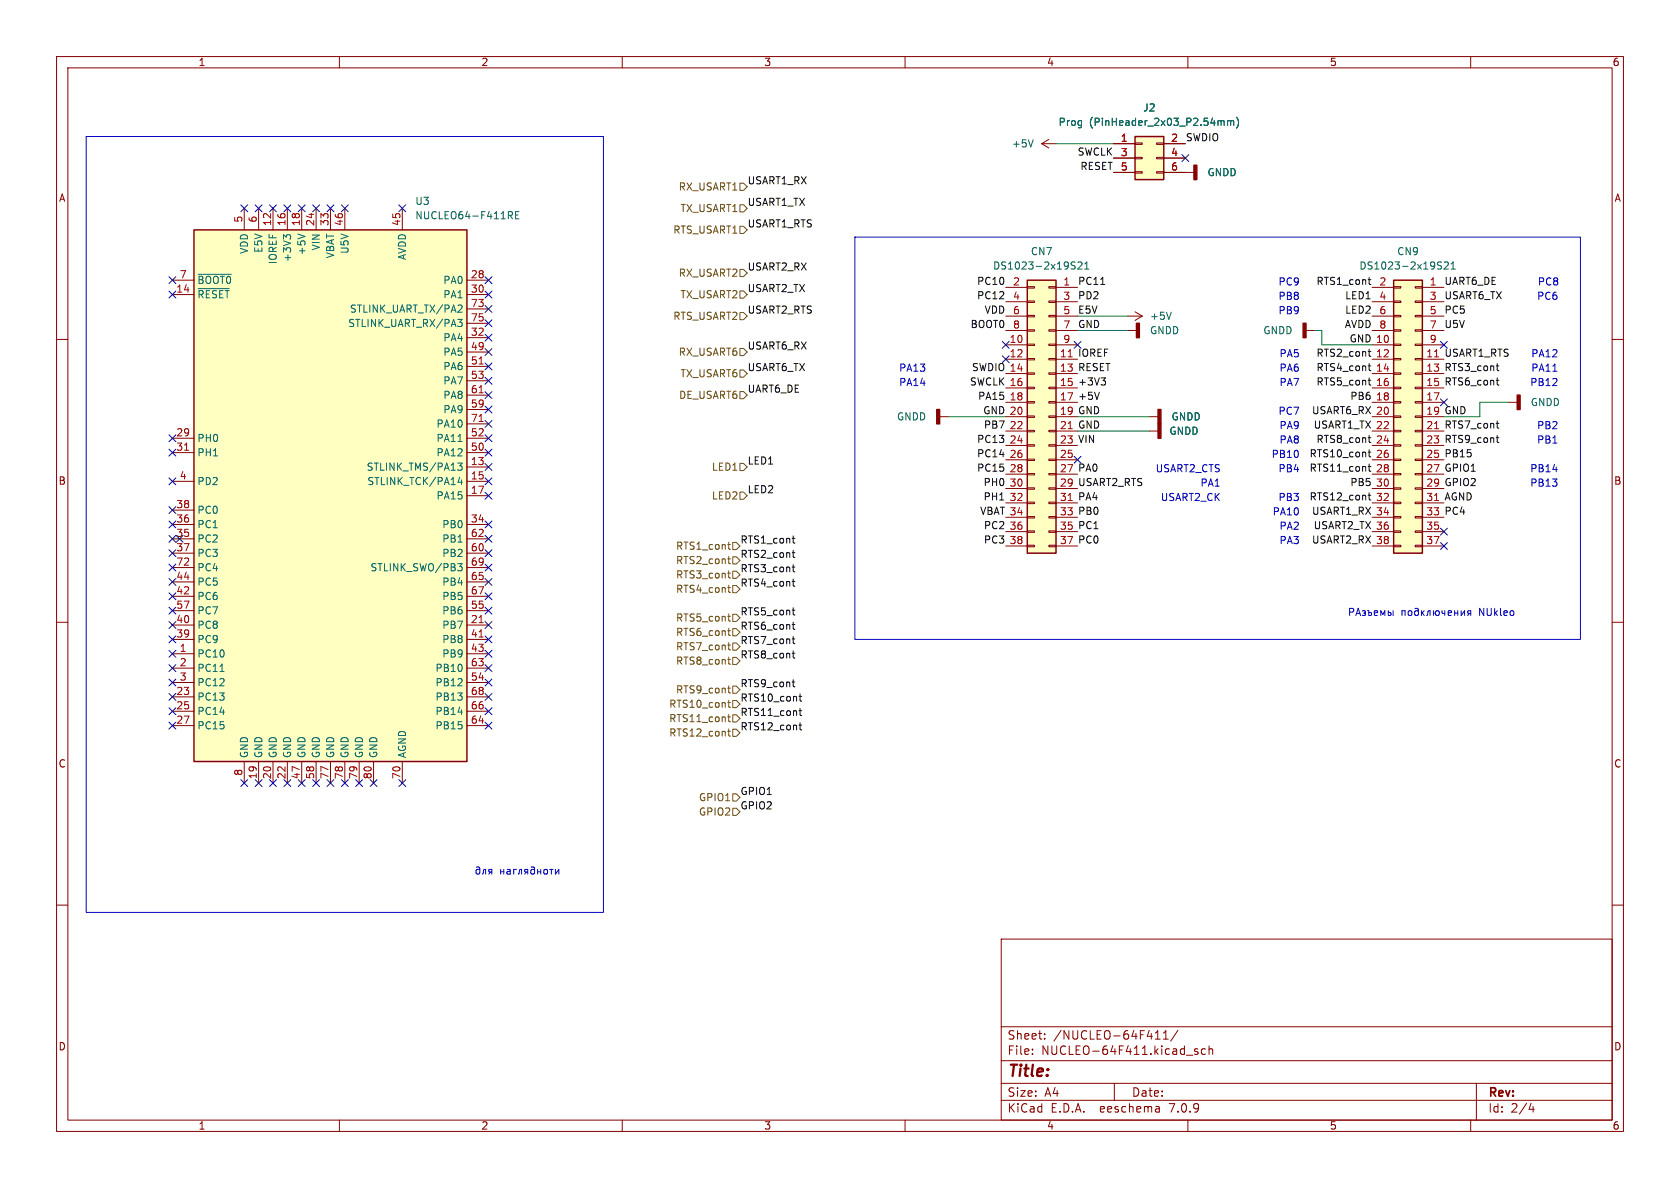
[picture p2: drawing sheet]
<svg xmlns="http://www.w3.org/2000/svg" width="297mm" height="210mm" viewBox="0 0 297 210" stroke-linecap="round" stroke-linejoin="round" font-family="sans-serif">
<g fill="none" stroke="#840000" stroke-width=".18">
<path d="M10 10h277v190h-277zM12 12h273v186h-273zM60 10v2M110 10v2M160 10v2M210 10v2M260 10v2M43.2 36.8v3.8M45.7 36.8v3.8M48.3 36.8v3.8M50.8 36.8v3.8M53.3 36.8v3.8"/>
<path d="M55.9 36.8v3.8M58.4 36.8v3.8M61 36.8v3.8M71.1 36.8v3.8M184.1 25.4h2.6M184.1 25.4l1.3 .8M185.4 24.6l-1.3 .8M196.8 25.4h3.9M196.8 30.5h3.9M196.8 27.9h3.9M200.7 30.4h1.2v.2h-1.2zM200.7 27.8h1.2v.3h-1.2z"/>
<path d="M200.7 25.3h1.2v.2h-1.2zM204.5 30.4h1.2v.2h-1.2zM204.5 27.8h1.2v.3h-1.2zM204.5 25.3h1.2v.2h-1.2zM205.7 25.4h3.8M205.7 30.5h5.4M205.7 27.9h3.8M10 60h2M30.5 52.1h3.8M30.5 49.5h3.8M82.5 52.1h3.9M82.5 49.5h3.9"/>
<path d="M82.5 59.7h3.9M82.5 54.6h3.9M82.5 57.2h3.9M177.8 58.4h3.8M177.8 50.8h3.8M177.8 53.3h3.8M177.8 55.9h3.8M181.6 58.3h1.3v.2h-1.3zM181.6 55.8h1.3v.2h-1.3zM181.6 53.2h1.3v.3h-1.3zM181.6 50.7h1.3v.2h-1.3zM185.4 58.3h1.3v.2h-1.3z"/>
<path d="M185.4 55.8h1.3v.2h-1.3zM185.4 53.2h1.3v.3h-1.3zM185.4 50.7h1.3v.2h-1.3zM186.7 58.4h3.8M186.7 50.8h3.8M186.7 53.3h3.8M186.7 55.9h3.8M199.4 58.4h1.5M199.4 55.9h2.5M200.7 55.1l1.2 .8M201.9 55.9l-1.2 .7M230.9 58.4h1.5"/>
<path d="M242.6 58.4h3.8M242.6 50.8h3.8M242.6 53.3h3.8M242.6 55.9h3.8M246.4 58.3h1.2v.2h-1.2zM246.4 55.8h1.2v.2h-1.2zM246.4 53.2h1.2v.3h-1.2zM246.4 50.7h1.2v.2h-1.2zM250.2 58.3h1.3v.2h-1.3zM250.2 55.8h1.3v.2h-1.3zM250.2 53.2h1.3v.3h-1.3zM250.2 50.7h1.3v.2h-1.3z"/>
<path d="M251.5 58.4h3.8M251.5 50.8h3.8M251.5 53.3h3.8M251.5 55.9h3.8M285 60h2M30.5 77.5h3.8M82.5 77.5h3.9M82.5 62.2h3.9M82.5 64.8h3.9M82.5 67.3h3.9M82.5 72.4h3.9M82.5 69.9h3.9"/>
<path d="M82.5 74.9h3.9M166.1 73.7h1.5M177.8 73.7h3.8M177.8 61h3.8M177.8 63.5h3.8M177.8 66h3.8M177.8 68.6h3.8M177.8 71.1h3.8M177.8 76.2h3.8M177.8 78.7h3.8M181.6 78.6h1.3v.3h-1.3zM181.6 76.1h1.3v.2h-1.3z"/>
<path d="M181.6 73.5h1.3v.3h-1.3zM181.6 71h1.3v.2h-1.3zM181.6 68.5h1.3v.2h-1.3zM181.6 65.9h1.3v.3h-1.3zM181.6 63.4h1.3v.2h-1.3zM181.6 60.8h1.3v.3h-1.3zM185.4 78.6h1.3v.3h-1.3zM185.4 76.1h1.3v.2h-1.3zM185.4 73.5h1.3v.3h-1.3zM185.4 71h1.3v.2h-1.3zM185.4 68.5h1.3v.2h-1.3zM185.4 65.9h1.3v.3h-1.3z"/>
<path d="M185.4 63.4h1.3v.2h-1.3zM185.4 60.8h1.3v.3h-1.3zM186.7 73.7h3.8M186.7 61h3.8M186.7 63.5h3.8M186.7 66h3.8M186.7 68.6h3.8M186.7 71.1h3.8M186.7 76.2h3.8M186.7 78.7h3.8M203.2 73.7h1.5M203.2 76.2h1.5"/>
<path d="M242.6 73.7h3.8M242.6 61h3.8M242.6 63.5h3.8M242.6 66h3.8M242.6 68.6h3.8M242.6 71.1h3.8M242.6 76.2h3.8M242.6 78.7h3.8M246.4 78.6h1.2v.3h-1.2zM246.4 76.1h1.2v.2h-1.2zM246.4 73.5h1.2v.3h-1.2zM246.4 71h1.2v.2h-1.2z"/>
<path d="M246.4 68.5h1.2v.2h-1.2zM246.4 65.9h1.2v.3h-1.2zM246.4 63.4h1.2v.2h-1.2zM246.4 60.8h1.2v.3h-1.2zM250.2 78.6h1.3v.3h-1.3zM250.2 76.1h1.3v.2h-1.3zM250.2 73.5h1.3v.3h-1.3zM250.2 71h1.3v.2h-1.3zM250.2 68.5h1.3v.2h-1.3zM250.2 65.9h1.3v.3h-1.3zM250.2 63.4h1.3v.2h-1.3zM250.2 60.8h1.3v.3h-1.3z"/>
<path d="M251.5 73.7h3.8M251.5 61h3.8M251.5 63.5h3.8M251.5 66h3.8M251.5 68.6h3.8M251.5 71.1h3.8M251.5 76.2h3.8M251.5 78.7h3.8M266.7 71.1h1.5M30.5 85.1h3.8M30.5 80h3.8M30.5 92.7h3.8"/>
<path d="M30.5 95.3h3.8M30.5 97.8h3.8M30.5 90.2h3.8M82.5 82.6h3.9M82.5 85.1h3.9M82.5 87.6h3.9M82.5 80h3.9M82.5 92.7h3.9M82.5 95.3h3.9M82.5 97.8h3.9M177.8 81.3h3.8M177.8 83.8h3.8"/>
<path d="M177.8 86.4h3.8M177.8 88.9h3.8M177.8 91.4h3.8M177.8 94h3.8M177.8 96.5h3.8M181.6 96.4h1.3v.2h-1.3zM181.6 93.9h1.3v.2h-1.3zM181.6 91.3h1.3v.3h-1.3zM181.6 88.8h1.3v.2h-1.3zM181.6 86.2h1.3v.3h-1.3zM181.6 83.7h1.3v.2h-1.3zM181.6 81.2h1.3v.2h-1.3z"/>
<path d="M185.4 96.4h1.3v.2h-1.3zM185.4 93.9h1.3v.2h-1.3zM185.4 91.3h1.3v.3h-1.3zM185.4 88.8h1.3v.2h-1.3zM185.4 86.2h1.3v.3h-1.3zM185.4 83.7h1.3v.2h-1.3zM185.4 81.2h1.3v.2h-1.3zM186.7 81.3h3.8M186.7 83.8h3.8M186.7 86.4h3.8M186.7 88.9h3.8M186.7 91.4h3.8"/>
<path d="M186.7 94h3.8M186.7 96.5h3.8M242.6 81.3h3.8M242.6 83.8h3.8M242.6 86.4h3.8M242.6 88.9h3.8M242.6 91.4h3.8M242.6 94h3.8M242.6 96.5h3.8M246.4 96.4h1.2v.2h-1.2zM246.4 93.9h1.2v.2h-1.2zM246.4 91.3h1.2v.3h-1.2z"/>
<path d="M246.4 88.8h1.2v.2h-1.2zM246.4 86.2h1.2v.3h-1.2zM246.4 83.7h1.2v.2h-1.2zM246.4 81.2h1.2v.2h-1.2zM250.2 96.4h1.3v.2h-1.3zM250.2 93.9h1.3v.2h-1.3zM250.2 91.3h1.3v.3h-1.3zM250.2 88.8h1.3v.2h-1.3zM250.2 86.2h1.3v.3h-1.3zM250.2 83.7h1.3v.2h-1.3zM250.2 81.2h1.3v.2h-1.3zM251.5 81.3h3.8"/>
<path d="M251.5 83.8h3.8M251.5 86.4h3.8M251.5 88.9h3.8M251.5 91.4h3.8M251.5 94h3.8M251.5 96.5h3.8M10 110h2M30.5 115.6h3.8M30.5 118.1h3.8M30.5 110.5h3.8M30.5 113h3.8M30.5 105.4h3.8"/>
<path d="M30.5 102.9h3.8M30.5 108h3.8M30.5 100.3h3.8M82.5 115.6h3.9M82.5 118.1h3.9M82.5 110.5h3.9M82.5 113h3.9M82.5 105.4h3.9M82.5 102.9h3.9M82.5 108h3.9M82.5 100.3h3.9M285 110h2"/>
<path d="M30.5 123.2h3.8M30.5 125.7h3.8M30.5 128.3h3.8M30.5 120.7h3.8M43.2 134.6v3.8M45.7 134.6v3.8M48.3 134.6v3.8M50.8 134.6v3.8M53.3 134.6v3.8M55.9 134.6v3.8M58.4 134.6v3.8M61 134.6v3.8"/>
<path d="M63.5 134.6v3.8M66 134.6v3.8M71.1 134.6v3.8M82.5 123.2h3.9M82.5 125.7h3.9M82.5 128.3h3.9M82.5 120.7h3.9M10 160h2M285 160h2M177 166h108v32h-108zM60 198v2M110 198v2"/>
<path d="M160 198v2M177 194.5h108M177 191.5h108M177 187.5h108M177 181.5h108M182.5 186.3v.1M182.5 185.5v.1M184.7 183.6v.1M184.7 182.8v.1M197 191.5v3M204.2 183.7h.9M204.5 182.4l.2-.2v1.5"/>
<path d="M204.9 195.7l.1 .9M205 196.5l-.2 .1M205 196h-.2M205.7 183.7h.8M205.7 182.6l.4-.4v1.5M208.2 182.1l-1.2 2M210 198v2M211.7 185.5l-.3-.1-.2 .2v.2l.5 .2v.3h-.5M213.1 185.5l-.4-.1-.3 .3v.4l.1 .2h.6M213.7 185.5l.3-.1 .3 .1 .1 .9M213.7 184.9v1.5M260 198v2"/>
<path d="M261 191.5v6.5M270.7 195l-.4 1.1h.9M271 195.6v1"/>
</g>
<g fill="#840000" stroke="#840000" stroke-width=".25">
<path d="M165.6 72.4h.5v2.5h-.5z"/>
<path d="M230.4 57.2h.5v2.5h-.5z"/>
<path d="M204.7 72.4h.5v2.5h-.5z"/>
<path d="M211.1 29.2h.5v2.6h-.5z"/>
<path d="M200.9 57.2h.5v2.5h-.5z"/>
<path d="M268.2 69.9h.5v2.5h-.5z"/>
<path d="M204.7 74.9h.5v2.6h-.5z"/>
</g>
<g fill="none" stroke="#006464" stroke-width=".18">
<path d="M89.9 37.4h.5l.2 .3-.1 .3-.6 .1M90.2 38.1l.4 .6M91.1 38h.5M91.7 37.4h-.6v1.3h.6M182.6 24.7l-.4 1.3M215.9 21.4h.5v.8M217 21.4l.4-.1 .2 .2M217 21.3v.9M217.6 21.5l.1-.2 .3 .1 .1 .8M217.6 21.5v.7M218.6 20.7a1.46 1.46 0 0 1 0 2M35 51h5.5"/>
<path d="M35 48.5h5.9M50.6 41.9l-.5-.4v.8M50.6 41.7l.2-.2h.3l.3 .2M52.6 41.4l1.3 .4M80.9 56.5h.8l-.4 .4 .3 .2 .1 .4-.2 .2h-.4M81.2 53.9l.4 .1 .1 .3-.8 .9h.8M189.6 46.9l.4 .1 .1 .3-.3 .3h-.3M189.6 46.3l.5 .1M190.6 46.4l.4-.1 .3 .4-.8 .9h.8M191.8 47.6h.7M191.8 46.7l.3-.4v1.3M207.1 55.2l-.5 1.3"/>
<path d="M254.4 46.9l.3 .1 .1 .3-.2 .3h-.3M254.4 46.3l.4 .1M255.3 46.4l.5-.1 .3 .4-.8 .9h.8M256.5 47.6h.8M256.5 46.7l.4-.4v1.3M81 78h.7M80.9 81.9h.8l-.4 .4 .3 .2v.5l-.1 .1h-.5M80.9 99.6h.8l-.4 .5 .3 .1 .1 .5-.2 .2h-.4M81.3 84.3l-.3 .9h.8M81.6 84.8v.9M38.9 118.7h.7"/>
</g>
<g fill="#ffffc2" stroke="#ffffc2" stroke-width=".18">
<path d="M181.6 49.5h5.1v48.3h-5.1z"/>
<path d="M34.3 40.6h48.2v94h-48.2z"/>
<path d="M200.7 24.1h5v7.7h-5z"/>
<path d="M246.4 49.5h5.1v48.3h-5.1z"/>
</g>
<path d="M200.7 24.1h5v7.7h-5zM34.3 40.6h48.2v94h-48.2zM181.6 49.5h5.1v48.3h-5.1zM246.4 49.5h5.1v48.3h-5.1z" fill="none" stroke="#840000" stroke-width=".25"/>
<g fill="none" stroke="#a90000" stroke-width=".18">
<path d="M32.6 79.6h.8M84.7 64.4h.7M84.7 69.4h.7M84.7 74.5h.7M188.8 63.1h.8M188.8 75.8h.8M243.5 72.1l.5-.1 .2 .3-.8 .9h.8M244.8 72.1l.2-.1a.68 .68 0 0 1 .5 .6 .68 .68 0 0 1-.5 .6l-.2-.1-.1-.3zM253.6 63.1h.7M253.6 75.8h.7M188.8 88.5h.8M253.6 88.5h.7"/>
<path d="M84.7 110.1h.7M84.7 112.6h.7"/>
</g>
<g fill="none" stroke="#725600" stroke-width=".18">
<path d="M130.8 32.4h.6l.7 .6-.7 .7h-.6zM130.8 36.2h.6l.7 .6-.7 .7h-.6zM130.8 55.2h.6l.7 .7-.7 .6h-.6zM130.8 40h.6l.7 .6-.7 .7h-.6zM130.8 51.4h.6l.7 .7-.7 .6h-.6zM130.8 47.6h.6l.7 .7-.7 .6h-.6zM130.8 69.2h.6l.7 .7-.7 .6h-.6zM130.8 61.6h.6l.7 .6-.7 .7h-.6zM130.8 65.4h.6l.7 .6-.7 .7h-.6zM128.6 96.3h.5M128.6 98.8h.5M128.8 96.9l.3 .2"/>
<path d="M128.8 99.5l.3 .1M129.5 95.9h.7l.6 .6-.6 .7h-.7zM129.5 98.4h.7l.6 .7-.6 .6h-.7zM130.8 87h.6l.7 .6-.7 .7h-.6zM130.8 81.9h.6l.7 .7-.7 .6h-.6zM128.6 109h.5M128.6 114h.5M128.6 111.5h.5M128.6 103.9h.5M128.6 116.6h.5M128.6 101.3h.5M128.8 109.6l.3 .2"/>
<path d="M128.8 114.7l.3 .2M128.8 112.2l.3 .1M128.8 104.5l.3 .2M128.8 117.2l.3 .2M128.8 102l.3 .2M129.5 108.6h.7l.6 .6-.6 .7h-.7zM129.5 113.7h.7l.6 .6-.6 .6h-.7zM129.5 111.1h.7l.6 .7-.6 .6h-.7zM129.5 103.5h.7l.6 .6-.6 .7h-.7zM129.5 116.2h.7l.6 .6-.6 .7h-.7zM129.5 101h.7l.6 .6-.6 .6h-.7zM128.6 124.2h.5"/>
<path d="M128.6 121.7h.5M128.6 126.7h.5M128.6 129.3h.5M128.8 123.8v1.1l.3 .1M128.8 126.3v1.1l.3 .2M128.8 128.8v1.1l.3 .2M128.8 122.3l.3 .2M129.5 123.8h.7l.6 .7-.6 .6h-.7zM129.5 121.3h.7l.6 .6-.6 .7h-.7zM129.5 126.4h.7l.6 .6-.6 .6h-.7zM129.5 128.9h.7l.6 .6-.6 .7h-.7zM129.5 142.9h.7l.6 .6-.6 .6h-.7z"/>
<path d="M129.5 140.3h.7l.6 .7-.6 .6h-.7z"/>
</g>
<g fill="none" stroke="#0f0f0f" stroke-width=".18">
<path d="M194.6 50.3h.7M241.9 49.4h.4M242 50.1l.3 .2M194.3 69.3l-.4 1.3M194.7 66.8h.7l-.4 .5M195.2 67.3l.2 .2v.3l-.2 .3M232.2 71.9v1l.3 .2h.2l.3-.2v-1M234.2 71.9h-.4l-.3 .2 .1 .3 .6 .3v.3l-.2 .1h-.5M234.6 73.1l.4-1.2 .5 1.2M234.7 72.8h.6M235.9 72.5h.6l.1-.2-.1-.3-.6-.1v1.2M236.2 72.5l.4 .6"/>
<path d="M237 71.9h.7M237.3 71.9v1.2M238.7 71.9h-.4a.86 .86 0 0 0 0 1.2l.4-.1 .1-.4-.3-.2h-.2l-.2 .2M239 73.3h1M240.3 72.5h.6l.1-.2v-.3l-.7-.1v1.2M240.6 72.5l.4 .6M241.4 71.9l.9 1.2M241.9 67.2h.4M241.9 64.7h.4M241.9 77.4h.4M241.9 79.9h.4M241.9 62.1h.4"/>
<path d="M242 67.9l.3 .2M242 65.3l.3 .2M242 78l.3 .2M242 79.5v1.1l.3 .2M242 62.8l.3 .2M242.3 71.9l-.9 1.2M264.5 67.2h.5M264.5 64.7h.5M264.5 77.4h.5M264.5 74.8h.5M264.7 67.9l.3 .2M264.7 65.3l.3 .2"/>
<path d="M264.7 78l.3 .2M264.7 75.5l.3 .2M140 97.7h.5M140 95.2h.5M140.2 98.4l.3 .1M140.2 95.8l.3 .2M241.9 87.5h.4M241.9 82.5h.4M242 82v1.1l.3 .2M242 87.1v1.1l.3 .2M140 107.9h.5M140 112.9h.5"/>
<path d="M140 110.4h.5M140 115.5h.5M140 100.2h.5M140 102.8h.5M140.2 108.5l.3 .2M140.2 113.6l.3 .2M140.2 111.1l.3 .1M140.2 116.1l.3 .2M140.2 100.9l.3 .2M140.2 103.4l.3 .2M140 120.6h.5M140.2 121.2l.3 .2"/>
<path d="M141.3 128.2h.4M141.3 123.1h.4M141.3 125.6h.4M141.4 122.7v1.1l.3 .1M141.4 125.2v1.1l.3 .2M141.4 127.8v1l.3 .2"/>
</g>
<g fill="none" stroke="#0000c2" stroke-width=".18">
<path d="M15.2 24.1h91.5v137.2h-91.5zM151.1 41.9h128.3v71.1h-128.3zM272 52.3h.6l.2-.2-.1-.3-.7-.1v1.2M272.2 49.8l.6-.1 .1-.2-.1-.3-.6-.1v1.3M274 51.8a.6 .6 0 0 0-.8 .4 .6 .6 0 0 0 .6 .7l.2-.1M274.2 49.2a.6 .6 0 0 0-.9 .5 .6 .6 0 0 0 .6 .7l.3-.1M274.9 49.7l-.2-.3 .2-.3 .4 .1 .1 .2-.3 .3M274.9 49.7l-.2 .2v.4l.2 .1 .4-.1 .1-.2-.1-.3-.2-.1M274.9 49.7h.2M275.1 51.7h-.3a.86 .86 0 0 0 0 1.2l.4-.1v-.4l-.2-.3-.4 .1-.1 .2M226.3 72.6h.6l.1-.2v-.3l-.7-.1v1.2M228.3 72.1a.6 .6 0 0 0-.8 .4 .6 .6 0 0 0 .6 .7l.2-.1"/>
<path d="M228.7 72h.9l-.6 1.2M274.5 65.6h.7M238.6 108.2l.6-.1 .1-.1v-.3l-.7-.2v1.3M239.7 108.8l.4-1.3 .4 1.3M239.8 108.4h.6M240.8 108h.5l.1 .2-.2 .2M241.1 108.4h.1M241.2 108.4l.2 .2-.1 .1h-.5M241.7 108h.3v.8l.4-.1v-.4h-.4M243 108.4l.6-.1-.1-.3h-.4l-.1 .1v.6h.5M244.1 108.8v-.8l.4 .6 .3-.6v.8M245.4 108v.8l.5-.1v-.4h-.5"/>
<path d="M246.3 108v.8M247.9 108.8v-.8h.5v.8M249.1 108h.3l.2 .2v.4l-.2 .2-.3-.1-.2-.1zM250.2 107.6l.3-.1 .3 .3-.1 .9-.2 .1-.3-.1-.1-.1 .1-.5 .1-.1 .5 .1M251.3 108v.8M251.4 108.3l.4 .5M251.8 108l-.5 .4M252.2 108.8l.4-.8h.2v.8M253.4 108.4h.4M253.4 108v.8M253.9 108h.3l.2 .2v.4l-.2 .2-.3-.1-.1-.1zM254.9 108l.1 .4h.4"/>
<path d="M255.4 108v.8M256 108.4l.6-.1v-.3h-.4l-.2 .1 .1 .6h.5M257.2 108.4h.5M257.2 108v.8M257.7 108v.8M258.3 108v.8l.6-.8v.8M259.8 108.4l-.3 .4M260 108.4h-.5v-.4h.5v.8M84.2 153.3h.4l.2 .2v.9l-.2 .1h-.3l-.1-.2v-.5l.2-.1 .4 .1M85.3 154.5l.4-.8h.2v.8M86.7 154.2l-.3 .3M86.9 154.2l-.4-.1v-.4h.4v.8"/>
<path d="M88.5 154.1h.6M88.5 153.7v.8M89.1 153.7v.8M89.7 153.7h.4l.1 .8M90.2 154h-.4l-.2 .2 .2 .3h.4M91.3 153.7h-.5v.8M91.6 154.5l.4-.8h.2v.8M93.1 154.2l-.4 .3M93.3 154.2l-.5-.1v-.4h.5v.8M93.9 153.3h.4l.2 .2-.1 .9-.1 .1h-.3l-.2-.2 .1-.5 .2-.1 .4 .1M95 154.1h.6M95 153.7v.8"/>
<path d="M95.6 153.7v.8M96.2 153.8l.2-.1 .3 .1 .1 .5-.1 .2h-.3l-.2-.1zM97.2 153.7h.6M97.5 153.7v.8M98.2 153.7v.8l.6-.8v.8"/>
</g>
<path d="M186.7 25.4h10.1M190.5 58.4h8.9M190.5 55.9h8.9M232.4 58.4h1.3v2.6h8.9M167.6 73.7h10.2M190.5 73.7h12.7M190.5 76.2h12.7M266.7 71.1h-5.1v2.6h-6.3" fill="none" stroke="#009600" stroke-width=".18"/>
<g fill="none" stroke="#000084" stroke-width=".18">
<path d="M42.6 36.2l1.2 1.2M43.8 36.2l-1.2 1.2M45.1 36.2l1.2 1.2M46.3 36.2l-1.2 1.2M47.7 36.2l1.2 1.2M48.9 36.2l-1.2 1.2M50.2 36.2l1.2 1.2M51.4 36.2l-1.2 1.2M52.7 36.2l1.2 1.2M53.9 36.2l-1.2 1.2M55.3 36.2l1.2 1.2M56.5 36.2l-1.2 1.2"/>
<path d="M57.8 36.2l1.2 1.2M59 36.2l-1.2 1.2M60.4 36.2l1.2 1.2M61.6 36.2l-1.2 1.2M70.5 36.2l1.2 1.2M71.7 36.2l-1.2 1.2M208.9 27.3l1.3 1.2M210.2 27.3l-1.3 1.2M29.9 48.9l1.2 1.2M29.9 51.5l1.2 1.2M31.1 48.9l-1.2 1.2M31.1 51.5l-1.2 1.2"/>
<path d="M85.8 59.1l1.2 1.2M85.8 56.5l1.2 1.3M85.8 51.5l1.2 1.2M85.8 54l1.2 1.2M85.8 48.9l1.2 1.2M87 59.1l-1.2 1.2M87 56.5l-1.2 1.3M87 51.5l-1.2 1.2M87 54l-1.2 1.2M87 48.9l-1.2 1.2M29.9 79.4l1.2 1.2M29.9 76.9l1.2 1.2"/>
<path d="M31.1 76.9l-1.2 1.2M31.1 79.4l-1.2 1.2M85.8 64.2l1.2 1.2M85.8 74.3l1.2 1.2M85.8 61.6l1.2 1.2M85.8 69.2l1.2 1.3M85.8 76.9l1.2 1.2M85.8 79.4l1.2 1.2M85.8 66.7l1.2 1.2M85.8 71.8l1.2 1.2M87 64.2l-1.2 1.2M87 74.3l-1.2 1.2"/>
<path d="M87 61.6l-1.2 1.2M87 69.2l-1.2 1.3M87 76.9l-1.2 1.2M87 79.4l-1.2 1.2M87 71.8l-1.2 1.2M87 66.7l-1.2 1.2M177.2 62.9l1.2 1.2M177.2 60.4l1.2 1.2M178.4 62.9l-1.2 1.2M178.4 60.4l-1.2 1.2M189.9 60.4l1.2 1.2M191.1 60.4l-1.2 1.2"/>
<path d="M254.7 70.5l1.2 1.2M254.7 60.4l1.2 1.2M255.9 70.5l-1.2 1.2M255.9 60.4l-1.2 1.2M29.9 97.2l1.2 1.2M29.9 89.6l1.2 1.2M29.9 99.7l1.2 1.2M29.9 84.5l1.2 1.2M29.9 94.6l1.2 1.3M29.9 92.1l1.2 1.2M31.1 97.2l-1.2 1.2M31.1 89.6l-1.2 1.2"/>
<path d="M31.1 99.7l-1.2 1.2M31.1 84.5l-1.2 1.2M31.1 94.6l-1.2 1.3M31.1 92.1l-1.2 1.2M31.1 94.6l1.3 1.3M32.4 94.6l-1.3 1.3M85.8 99.7l1.2 1.2M85.8 84.5l1.2 1.2M85.8 97.2l1.2 1.2M85.8 92.1l1.2 1.2M85.8 87l1.2 1.2M85.8 94.6l1.2 1.3"/>
<path d="M85.8 81.9l1.2 1.3M87 99.7l-1.2 1.2M87 84.5l-1.2 1.2M87 97.2l-1.2 1.2M87 92.1l-1.2 1.2M87 87l-1.2 1.2M87 94.6l-1.2 1.3M87 81.9l-1.2 1.3M189.9 80.7l1.2 1.2M191.1 80.7l-1.2 1.2M254.7 93.4l1.2 1.2M254.7 95.9l1.2 1.2"/>
<path d="M255.9 93.4l-1.2 1.2M255.9 95.9l-1.2 1.2M29.9 115l1.2 1.2M29.9 117.5l1.2 1.2M29.9 104.8l1.2 1.2M29.9 107.3l1.2 1.3M29.9 109.9l1.2 1.2M29.9 102.3l1.2 1.2M29.9 112.4l1.2 1.2M31.1 112.4l-1.2 1.2M31.1 117.5l-1.2 1.2M31.1 107.3l-1.2 1.3"/>
<path d="M31.1 109.9l-1.2 1.2M31.1 115l-1.2 1.2M31.1 104.8l-1.2 1.2M31.1 102.3l-1.2 1.2M85.8 107.3l1.2 1.3M85.8 104.8l1.2 1.2M85.8 117.5l1.2 1.2M85.8 109.9l1.2 1.2M85.8 112.4l1.2 1.2M85.8 102.3l1.2 1.2M85.8 115l1.2 1.2M87 107.3l-1.2 1.3"/>
<path d="M87 112.4l-1.2 1.2M87 109.9l-1.2 1.2M87 117.5l-1.2 1.2M87 104.8l-1.2 1.2M87 102.3l-1.2 1.2M87 115l-1.2 1.2M29.9 120l1.2 1.3M29.9 122.6l1.2 1.2M29.9 125.1l1.2 1.2M29.9 127.7l1.2 1.2M31.1 120l-1.2 1.3M31.1 125.1l-1.2 1.2"/>
<path d="M31.1 122.6l-1.2 1.2M31.1 127.7l-1.2 1.2M42.6 137.8l1.2 1.2M43.8 137.8l-1.2 1.2M45.1 137.8l1.2 1.2M46.3 137.8l-1.2 1.2M47.7 137.8l1.2 1.2M48.9 137.8l-1.2 1.2M50.2 137.8l1.2 1.2M51.4 137.8l-1.2 1.2M52.7 137.8l1.2 1.2M53.9 137.8l-1.2 1.2"/>
<path d="M55.3 137.8l1.2 1.2M56.5 137.8l-1.2 1.2M57.8 137.8l1.2 1.2M59 137.8l-1.2 1.2M60.4 137.8l1.2 1.2M61.6 137.8l-1.2 1.2M62.9 137.8l1.2 1.2M64.1 137.8l-1.2 1.2M65.4 137.8l1.2 1.2M66.6 137.8l-1.2 1.2M70.5 137.8l1.2 1.2M71.7 137.8l-1.2 1.2"/>
<path d="M85.8 122.6l1.2 1.2M85.8 127.7l1.2 1.2M85.8 125.1l1.2 1.2M85.8 120l1.2 1.3M87 122.6l-1.2 1.2M87 127.7l-1.2 1.2M87 125.1l-1.2 1.2M87 120l-1.2 1.3"/>
</g>
<text font-size="2.8" fill="#840000" x="178" y="190.9">Title:</text>
<g font-size="2.1" fill="#840000">
<text x="178" y="184">Sheet:</text>
<text x="186.2" y="184">/NUCLEO-64F411/</text>
<text x="178" y="186.7">File:</text>
<text x="184.1" y="186.7">NUCLEO-64F411.kicad_sch</text>
<text x="178" y="196.9">KiCad</text>
<text x="178" y="194.1">Size:</text>
<text x="184.7" y="194.1">A4</text>
<text x="185.7" y="196.9">E.D.A.</text>
<text x="194.6" y="196.9">eeschema</text>
<text x="200" y="194.1">Date:</text>
<text x="207" y="196.9">7.0.9</text>
<text x="263" y="194.3">Rev:</text>
<text x="263" y="196.9">Id:</text>
<text x="267.1" y="196.9">2/4</text>
</g>
<g font-size="1.8" fill="#840000">
<text x="35" y="11.9">1</text>
<text x="85" y="11.9">2</text>
<text x="135" y="11.9">3</text>
<text x="185" y="11.9">4</text>
<text x="235" y="11.9">5</text>
<text x="285" y="11.9">6</text>
<text x="10.3" y="35.9">A</text>
<text x="285.3" y="35.9">A</text>
<text x="10.3" y="85.9">B</text>
<text x="285.3" y="85.9">B</text>
<text x="10.3" y="135.9">C</text>
<text x="285.3" y="135.9">C</text>
<text x="10.3" y="185.9">D</text>
<text x="285.3" y="185.9">D</text>
<text x="35" y="199.9">1</text>
<text x="85" y="199.9">2</text>
<text x="135" y="199.9">3</text>
<text x="185" y="199.9">4</text>
<text x="235" y="199.9">5</text>
<text x="285" y="199.9">6</text>
</g>
<g font-size="1.8" fill="#006464">
<text x="187" y="22.5">Prog</text>
<text x="192.6" y="22.5">(PinHeader_2x03_P2.54mm)</text>
<text x="202" y="19.9">J2</text>
<text x="178.8" y="26.3">+5V</text>
<text x="213.4" y="31.3">GNDD</text>
<text x="73.3" y="36.4">U3</text>
<text x="73.3" y="39">NUCLEO64-F411RE</text>
<text x="44" y="45" transform="rotate(-90 44 45)">VDD</text>
<text x="46.6" y="44.8" transform="rotate(-90 46.6 44.8)">E5V</text>
<text x="49.1" y="46.8" transform="rotate(-90 49.1 46.8)">IOREF</text>
<text x="51.7" y="46.4" transform="rotate(-90 51.7 46.4)">+3V3</text>
<text x="54.2" y="45.2" transform="rotate(-90 54.2 45.2)">+5V</text>
<text x="56.7" y="44.4" transform="rotate(-90 56.7 44.4)">VIN</text>
<text x="59.3" y="45.8" transform="rotate(-90 59.3 45.8)">VBAT</text>
<text x="61.8" y="45" transform="rotate(-90 61.8 45)">U5V</text>
<text x="72" y="46.1" transform="rotate(-90 72 46.1)">AVDD</text>
<text x="175.5" y="47.9">DS1023-2x19S21</text>
<text x="182.1" y="45.3">CN7</text>
<text x="240.2" y="47.9">DS1023-2x19S21</text>
<text x="246.9" y="45.3">CN9</text>
<text x="34.8" y="52.9">~{RESET}</text>
<text x="34.8" y="50.4">~{BOOT0}</text>
<text x="78.3" y="50.4">PA0</text>
<text x="78.3" y="52.9">PA1</text>
<text x="61.5" y="58">STLINK_UART_RX/PA3</text>
<text x="61.8" y="55.5">STLINK_UART_TX/PA2</text>
<text x="203.2" y="59.3">GNDD</text>
<text x="203.2" y="56.7">+5V</text>
<text x="223.2" y="59.3">GNDD</text>
<text x="78.3" y="60.6">PA4</text>
<text x="78.3" y="63.1">PA5</text>
<text x="78.3" y="65.6">PA6</text>
<text x="78.3" y="68.2">PA7</text>
<text x="78.3" y="70.7">PA8</text>
<text x="270.5" y="72">GNDD</text>
<text x="77.1" y="75.8">PA10</text>
<text x="78.3" y="73.3">PA9</text>
<text x="158.5" y="74.5">GNDD</text>
<text x="206.6" y="77.1">GNDD</text>
<text x="207" y="74.5">GNDD</text>
<text x="34.8" y="78.3">PH0</text>
<text x="34.8" y="80.9">PH1</text>
<text x="64.7" y="83.4">STLINK_TMS/PA13</text>
<text x="77.1" y="80.9">PA12</text>
<text x="77.1" y="78.3">PA11</text>
<text x="34.8" y="86">PD2</text>
<text x="64.8" y="86">STLINK_TCK/PA14</text>
<text x="77.1" y="88.5">PA15</text>
<text x="34.8" y="93.6">PC1</text>
<text x="34.8" y="91">PC0</text>
<text x="78.1" y="93.6">PB0</text>
<text x="34.8" y="96.1">PC2</text>
<text x="34.8" y="98.7">PC3</text>
<text x="34.8" y="101.2">PC4</text>
<text x="65.4" y="101.2">STLINK_SWO/PB3</text>
<text x="78.1" y="98.7">PB2</text>
<text x="78.1" y="96.1">PB1</text>
<text x="34.8" y="106.3">PC6</text>
<text x="34.8" y="103.7">PC5</text>
<text x="78.1" y="103.7">PB4</text>
<text x="78.1" y="106.3">PB5</text>
<text x="34.8" y="113.9">PC9</text>
<text x="34.8" y="111.4">PC8</text>
<text x="34.8" y="108.8">PC7</text>
<text x="78.1" y="111.4">PB7</text>
<text x="78.1" y="113.9">PB8</text>
<text x="78.1" y="108.8">PB6</text>
<text x="34.8" y="116.4">PC10</text>
<text x="34.8" y="119">PC11</text>
<text x="76.9" y="119">PB10</text>
<text x="78.1" y="116.4">PB9</text>
<text x="34.8" y="124.1">PC13</text>
<text x="34.8" y="121.5">PC12</text>
<text x="76.9" y="121.5">PB12</text>
<text x="76.9" y="124.1">PB13</text>
<text x="34.8" y="126.6">PC14</text>
<text x="34.8" y="129.1">PC15</text>
<text x="76.9" y="129.1">PB15</text>
<text x="76.9" y="126.6">PB14</text>
<text x="44" y="134.1" transform="rotate(-90 44 134.1)">GND</text>
<text x="46.6" y="134.1" transform="rotate(-90 46.6 134.1)">GND</text>
<text x="49.1" y="134.1" transform="rotate(-90 49.1 134.1)">GND</text>
<text x="51.7" y="134.1" transform="rotate(-90 51.7 134.1)">GND</text>
<text x="54.2" y="134.1" transform="rotate(-90 54.2 134.1)">GND</text>
<text x="56.7" y="134.1" transform="rotate(-90 56.7 134.1)">GND</text>
<text x="59.3" y="134.1" transform="rotate(-90 59.3 134.1)">GND</text>
<text x="61.8" y="134.1" transform="rotate(-90 61.8 134.1)">GND</text>
<text x="64.4" y="134.1" transform="rotate(-90 64.4 134.1)">GND</text>
<text x="66.9" y="134.1" transform="rotate(-90 66.9 134.1)">GND</text>
<text x="72" y="134.1" transform="rotate(-90 72 134.1)">AGND</text>
</g>
<g font-size="1.8" fill="#0f0f0f">
<text x="190.4" y="27.6">SWCLK</text>
<text x="209.5" y="25.1">SWDIO</text>
<text x="132.1" y="32.7">USART1_RX</text>
<text x="190.9" y="30.1">RESET</text>
<text x="132.1" y="36.5">USART1_TX</text>
<text x="132.1" y="40.3">USART1_RTS</text>
<text x="132.1" y="47.9">USART2_RX</text>
<text x="132.1" y="51.7">USART2_TX</text>
<text x="172.6" y="50.5">PC10</text>
<text x="172.6" y="53">PC12</text>
<text x="190.5" y="53">PD2</text>
<text x="190.5" y="50.5">PC11</text>
<text x="232.6" y="50.5">RTS1_cont</text>
<text x="237.7" y="53">LED1</text>
<text x="255.3" y="50.5">UART6_DE</text>
<text x="255.3" y="53">USART6_TX</text>
<text x="132.1" y="55.5">USART2_RTS</text>
<text x="171.5" y="58.1">BOOT0</text>
<text x="174" y="55.5">VDD</text>
<text x="190.5" y="58.1">GND</text>
<text x="190.5" y="55.5">E5V</text>
<text x="237.6" y="58.1">AVDD 8</text>
<text x="237.7" y="55.5">LED2</text>
<text x="255.3" y="55.5">PC5</text>
<text x="255.3" y="58.1">U5V</text>
<text x="132.1" y="65.7">USART6_TX</text>
<text x="132.1" y="61.9">USART6_RX</text>
<text x="171.7" y="65.7">SWDIO 14</text>
<text x="190.5" y="65.7">RESET</text>
<text x="190.5" y="63.2">IOREF</text>
<text x="232.6" y="65.7">RTS4_cont</text>
<text x="232.6" y="63.2">RTS2_cont</text>
<text x="238.5" y="60.6">GND 10</text>
<text x="255.3" y="63.2">USART1_RTS</text>
<text x="255.3" y="65.7">RTS3_cont</text>
<text x="132.1" y="69.5">UART6_DE</text>
<text x="171.4" y="68.2">SWCLK 16</text>
<text x="172.8" y="70.8">PA15</text>
<text x="190.5" y="68.2">+3V3</text>
<text x="190.5" y="70.8">+5V</text>
<text x="232.6" y="68.2">RTS5_cont</text>
<text x="238.6" y="70.8">PB6</text>
<text x="255.3" y="68.2">RTS6_cont</text>
<text x="173.7" y="73.3">GND 20</text>
<text x="173.8" y="75.9">PB7</text>
<text x="190.5" y="73.3">GND</text>
<text x="190.5" y="75.9">GND</text>
<text x="232.1" y="75.9">USART1_TX 22</text>
<text x="255.3" y="73.3">GND</text>
<text x="255.3" y="75.9">RTS7_cont</text>
<text x="132.1" y="82.2">LED1</text>
<text x="172.6" y="83.5">PC15</text>
<text x="172.6" y="78.4">PC13</text>
<text x="172.6" y="80.9">PC14</text>
<text x="190.5" y="83.5">PA0</text>
<text x="190.5" y="78.4">VIN</text>
<text x="231.4" y="80.9">RTS10_cont</text>
<text x="231.4" y="83.5">RTS11_cont</text>
<text x="232.6" y="78.4">RTS8_cont</text>
<text x="255.3" y="83.5">GPIO1</text>
<text x="255.3" y="78.4">RTS9_cont</text>
<text x="255.3" y="80.9">PB15</text>
<text x="132.1" y="87.3">LED2</text>
<text x="173.8" y="88.6">PH1</text>
<text x="173.8" y="86">PH0</text>
<text x="190.5" y="86">USART2_RTS</text>
<text x="190.5" y="88.6">PA4</text>
<text x="231.4" y="88.6">RTS12_cont</text>
<text x="238.6" y="86">PB5</text>
<text x="255.3" y="86">GPIO2</text>
<text x="255.3" y="88.6">AGND</text>
<text x="173.2" y="91.1">VBAT 34</text>
<text x="173.8" y="93.6">PC2</text>
<text x="190.5" y="93.6">PC1</text>
<text x="190.5" y="91.1">PB0</text>
<text x="231.8" y="91.1">USART1_RX 34</text>
<text x="232.1" y="93.6">USART2_TX 36</text>
<text x="255.3" y="91.1">PC4</text>
<text x="130.8" y="98.7">RTS2_cont</text>
<text x="130.8" y="101.3">RTS3_cont</text>
<text x="130.8" y="96.2">RTS1_cont</text>
<text x="173.8" y="96.2">PC3</text>
<text x="190.5" y="96.2">PC0</text>
<text x="231.8" y="96.2">USART2_RX 38</text>
<text x="130.8" y="103.8">RTS4_cont</text>
<text x="130.8" y="108.9">RTS5_cont</text>
<text x="130.8" y="114">RTS7_cont</text>
<text x="130.8" y="111.4">RTS6_cont</text>
<text x="130.8" y="116.5">RTS8_cont</text>
<text x="130.8" y="121.6">RTS9_cont</text>
<text x="130.8" y="124.1">RTS10_cont</text>
<text x="130.8" y="129.2">RTS12_cont</text>
<text x="130.8" y="126.7">RTS11_cont</text>
<text x="130.8" y="140.6">GPIO1</text>
<text x="130.8" y="143.2">GPIO2</text>
</g>
<g font-size="1.8" fill="#a90000">
<text x="198" y="25.1">1</text>
<text x="198" y="27.7">3</text>
<text x="206.9" y="25.1">2</text>
<text x="206.9" y="27.7">4</text>
<text x="198" y="30.2">5</text>
<text x="206.9" y="30.2">6</text>
<text x="42.9" y="39.4" transform="rotate(-90 42.9 39.4)">5</text>
<text x="45.5" y="39.4" transform="rotate(-90 45.5 39.4)">6</text>
<text x="48" y="40" transform="rotate(-90 48 40)">12</text>
<text x="50.5" y="40" transform="rotate(-90 50.5 40)">16</text>
<text x="53.1" y="40" transform="rotate(-90 53.1 40)">18</text>
<text x="55.6" y="40" transform="rotate(-90 55.6 40)">24</text>
<text x="58.2" y="40" transform="rotate(-90 58.2 40)">33</text>
<text x="60.7" y="40" transform="rotate(-90 60.7 40)">46</text>
<text x="70.9" y="40" transform="rotate(-90 70.9 40)">45</text>
<text x="31.1" y="51.8">14</text>
<text x="31.7" y="49.3">7</text>
<text x="83.1" y="49.3">28</text>
<text x="83.1" y="51.8">30</text>
<text x="179" y="50.5">2</text>
<text x="179" y="53.1">4</text>
<text x="187.9" y="50.5">1</text>
<text x="187.9" y="53.1">3</text>
<text x="243.8" y="50.5">2</text>
<text x="243.8" y="53.1">4</text>
<text x="252.7" y="50.5">1</text>
<text x="252.7" y="53.1">3</text>
<text x="83.1" y="59.4">32</text>
<text x="83.1" y="54.4">73</text>
<text x="83.1" y="56.9">75</text>
<text x="179" y="55.6">6</text>
<text x="179" y="58.2">8</text>
<text x="187.9" y="55.6">5</text>
<text x="187.9" y="58.2">7</text>
<text x="243.8" y="55.6">6</text>
<text x="252.7" y="55.6">5</text>
<text x="252.7" y="58.2">7</text>
<text x="83.1" y="62">49</text>
<text x="83.1" y="64.5">51</text>
<text x="178.4" y="60.7">10</text>
<text x="178.4" y="63.2">12</text>
<text x="187.3" y="63.2">11</text>
<text x="187.3" y="65.8">13</text>
<text x="187.9" y="60.7">9</text>
<text x="243.2" y="63.2">12</text>
<text x="243.2" y="65.8">14</text>
<text x="252.1" y="63.2">11</text>
<text x="252.1" y="65.8">13</text>
<text x="252.7" y="60.7">9</text>
<text x="83.1" y="67.1">53</text>
<text x="83.1" y="69.6">61</text>
<text x="178.4" y="70.9">18</text>
<text x="187.3" y="68.3">15</text>
<text x="187.3" y="70.9">17</text>
<text x="243.2" y="68.3">16</text>
<text x="243.2" y="70.9">18</text>
<text x="252.1" y="68.3">15</text>
<text x="252.1" y="70.9">17</text>
<text x="31.1" y="77.2">29</text>
<text x="83.1" y="77.2">52</text>
<text x="83.1" y="72.1">59</text>
<text x="83.1" y="74.7">71</text>
<text x="178.4" y="75.9">22</text>
<text x="187.3" y="73.4">19</text>
<text x="187.3" y="75.9">21</text>
<text x="252.1" y="73.4">19</text>
<text x="252.1" y="75.9">21</text>
<text x="31.1" y="79.8">31</text>
<text x="83.1" y="82.3">13</text>
<text x="83.1" y="79.8">50</text>
<text x="178.4" y="78.5">24</text>
<text x="178.4" y="81">26</text>
<text x="178.4" y="83.6">28</text>
<text x="187.3" y="78.5">23</text>
<text x="187.3" y="81">25</text>
<text x="187.3" y="83.6">27</text>
<text x="243.2" y="78.5">24</text>
<text x="243.2" y="81">26</text>
<text x="243.2" y="83.6">28</text>
<text x="252.1" y="78.5">23</text>
<text x="252.1" y="81">25</text>
<text x="252.1" y="83.6">27</text>
<text x="31.1" y="89.9">38</text>
<text x="31.7" y="84.8">4</text>
<text x="83.1" y="84.8">15</text>
<text x="83.1" y="87.4">17</text>
<text x="178.4" y="86.1">30</text>
<text x="178.4" y="88.6">32</text>
<text x="187.3" y="86.1">29</text>
<text x="187.3" y="88.6">31</text>
<text x="243.2" y="86.1">30</text>
<text x="243.2" y="88.6">32</text>
<text x="252.1" y="86.1">29</text>
<text x="252.1" y="88.6">31</text>
<text x="31.1" y="95">35</text>
<text x="31.1" y="92.5">36</text>
<text x="83.1" y="92.5">34</text>
<text x="83.1" y="95">62</text>
<text x="178.4" y="93.7">36</text>
<text x="187.3" y="91.2">33</text>
<text x="187.3" y="93.7">35</text>
<text x="252.1" y="91.2">33</text>
<text x="252.1" y="93.7">35</text>
<text x="31.1" y="97.5">37</text>
<text x="31.1" y="100.1">72</text>
<text x="83.1" y="97.5">60</text>
<text x="83.1" y="100.1">69</text>
<text x="178.4" y="96.3">38</text>
<text x="187.3" y="96.3">37</text>
<text x="252.1" y="96.3">37</text>
<text x="31.1" y="105.2">42</text>
<text x="31.1" y="102.6">44</text>
<text x="31.1" y="107.7">57</text>
<text x="83.1" y="107.7">55</text>
<text x="83.1" y="102.6">65</text>
<text x="83.1" y="105.2">67</text>
<text x="31.1" y="112.8">39</text>
<text x="31.1" y="110.2">40</text>
<text x="83.1" y="110.2">21</text>
<text x="83.1" y="112.8">41</text>
<text x="31.7" y="115.3">1</text>
<text x="31.7" y="117.9">2</text>
<text x="83.1" y="115.3">43</text>
<text x="83.1" y="117.9">63</text>
<text x="31.1" y="122.9">23</text>
<text x="31.1" y="125.5">25</text>
<text x="31.7" y="120.4">3</text>
<text x="83.1" y="120.4">54</text>
<text x="83.1" y="125.5">66</text>
<text x="83.1" y="122.9">68</text>
<text x="31.1" y="128">27</text>
<text x="83.1" y="128">64</text>
<text x="42.9" y="137.2" transform="rotate(-90 42.9 137.2)">8</text>
<text x="45.5" y="137.8" transform="rotate(-90 45.5 137.8)">19</text>
<text x="48" y="137.8" transform="rotate(-90 48 137.8)">20</text>
<text x="50.5" y="137.8" transform="rotate(-90 50.5 137.8)">22</text>
<text x="53.1" y="137.8" transform="rotate(-90 53.1 137.8)">47</text>
<text x="55.6" y="137.8" transform="rotate(-90 55.6 137.8)">58</text>
<text x="58.2" y="137.8" transform="rotate(-90 58.2 137.8)">77</text>
<text x="60.7" y="137.8" transform="rotate(-90 60.7 137.8)">78</text>
<text x="63.2" y="137.8" transform="rotate(-90 63.2 137.8)">79</text>
<text x="65.8" y="137.8" transform="rotate(-90 65.8 137.8)">80</text>
<text x="70.9" y="137.8" transform="rotate(-90 70.9 137.8)">70</text>
</g>
<g font-size="1.8" fill="#725600">
<text x="119.9" y="33.9">RX_USART1</text>
<text x="118.9" y="41.5">RTS_USART1</text>
<text x="120.2" y="37.7">TX_USART1</text>
<text x="119.9" y="49.1">RX_USART2</text>
<text x="120.2" y="52.9">TX_USART2</text>
<text x="118.9" y="56.7">RTS_USART2</text>
<text x="119.9" y="63.1">RX_USART6</text>
<text x="120" y="70.7">DE_USART6</text>
<text x="120.2" y="66.9">TX_USART6</text>
<text x="125.8" y="83.4">LED1</text>
<text x="125.8" y="88.5">LED2</text>
<text x="119.4" y="97.4">RTS1_cont</text>
<text x="119.4" y="99.9">RTS2_cont</text>
<text x="119.4" y="105">RTS4_cont</text>
<text x="119.4" y="102.5">RTS3_cont</text>
<text x="119.4" y="110.1">RTS5_cont</text>
<text x="119.4" y="112.6">RTS6_cont</text>
<text x="119.4" y="115.2">RTS7_cont</text>
<text x="119.4" y="117.7">RTS8_cont</text>
<text x="118.2" y="125.3">RTS10_cont</text>
<text x="119.4" y="122.8">RTS9_cont</text>
<text x="118.2" y="127.9">RTS11_cont</text>
<text x="118.2" y="130.4">RTS12_cont</text>
<text x="123.5" y="141.8">GPIO1</text>
<text x="123.5" y="144.4">GPIO2</text>
</g>
<g font-size="1.8" fill="#0000c2">
<text x="225.9" y="53.1">PB8</text>
<text x="225.9" y="50.6">PC9</text>
<text x="225.9" y="55.6">PB9</text>
<text x="158.8" y="65.8">PA13</text>
<text x="226.1" y="65.8">PA6</text>
<text x="226.1" y="63.3">PA5</text>
<text x="270.6" y="63.3">PA12</text>
<text x="270.6" y="65.8">PA11</text>
<text x="158.8" y="68.3">PA14</text>
<text x="226.1" y="68.3">PA7</text>
<text x="270.4" y="68.3">PB12</text>
<text x="226.1" y="76">PA9</text>
<text x="271.6" y="76">PB2</text>
<text x="204.2" y="83.6">USART2_CTS</text>
<text x="224.7" y="81">PB10</text>
<text x="225.9" y="83.6">PB4</text>
<text x="226.1" y="78.5">PA8</text>
<text x="270.4" y="83.6">PB14</text>
<text x="271.6" y="78.5">PB1</text>
<text x="205.1" y="88.7">USART2_CK</text>
<text x="212.1" y="86.1">PA1</text>
<text x="225.9" y="88.7">PB3</text>
<text x="270.4" y="86.1">PB13</text>
<text x="224.9" y="91.2">PA10</text>
<text x="226.1" y="93.7">PA2</text>
<text x="226.1" y="96.3">PA3</text>
<text x="261.6" y="109">NUkleo</text>
</g>
</svg>
